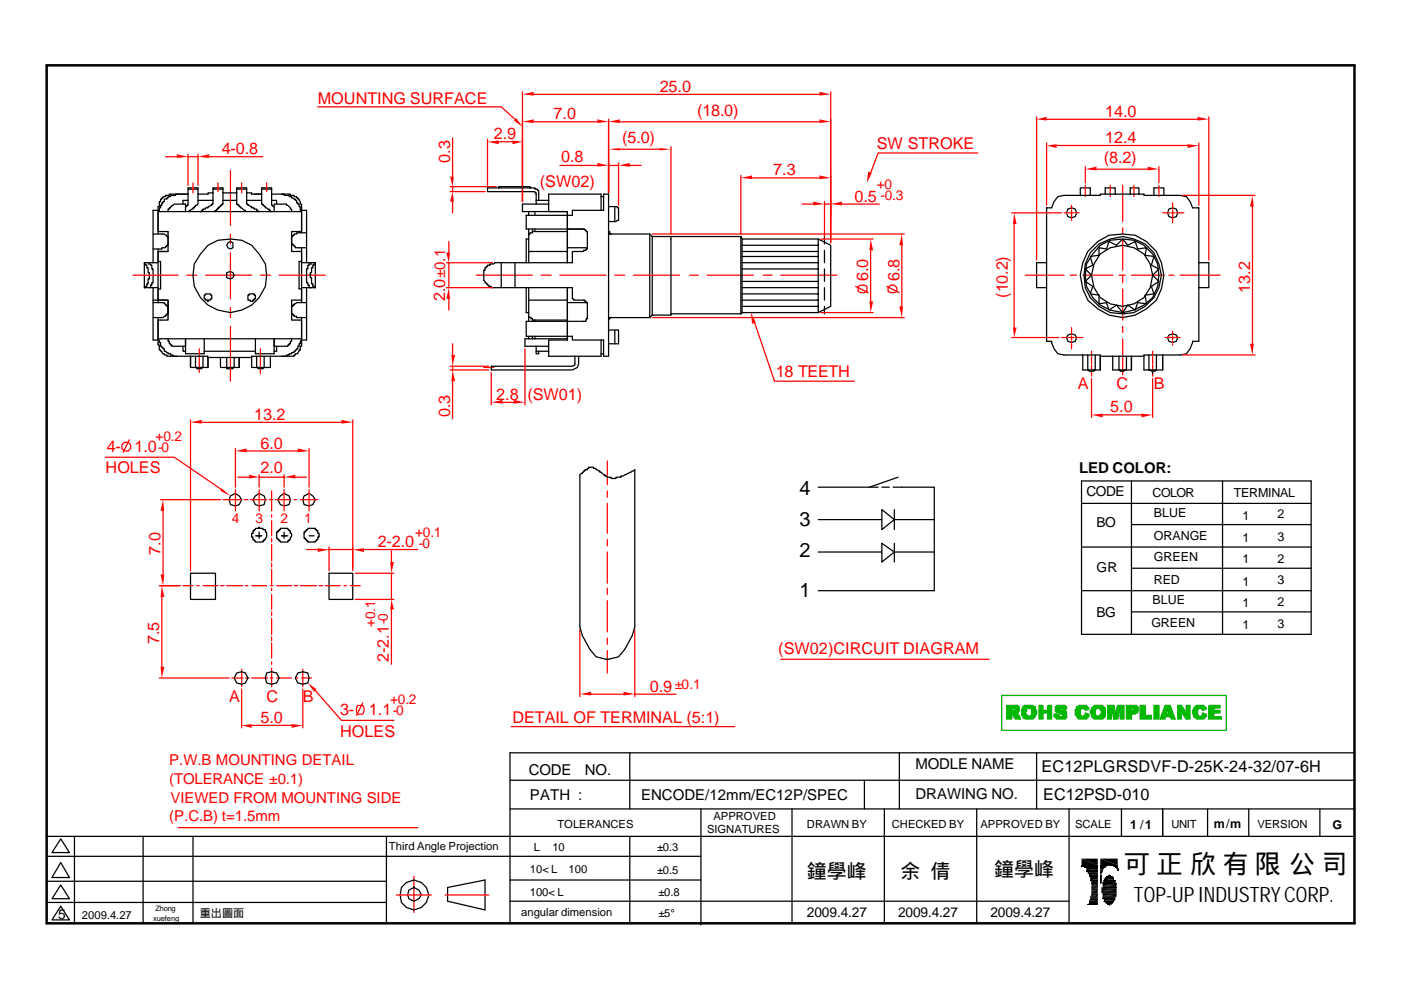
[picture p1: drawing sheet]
<svg xmlns="http://www.w3.org/2000/svg" width="297mm" height="210mm" viewBox="0 0 297 210" stroke-linecap="round" stroke-linejoin="round" font-family="sans-serif">
<g fill="none" stroke="#000" stroke-width=".26">
<path d="M129.6 49.7h8.2M137.8 49.7v17.7M137.8 49.7l.5 .5M138.3 50.2h4M138.3 50.2v16.7M142.3 50.7v15.9M157.3 50.7h16.2M221.9 55.7h-2.1v5.3h2.1M225.6 41.5l-1.3 .2-.8 1.1-.5 1.3M234.3 41.2h-1v.3M242.5 41.2v.3h2.2M250.2 41.5l1.3 .2 .8 1.1 .6 1.3"/>
<path d="M254.2 55.7h2.1v5.3h-2.1M129.6 67.4h8.2M138.3 66.9h4M138.3 66.9l-.5 .5M157.3 66.3h16.2M223 72.4l.5 1.6 .8 1.1 1.3 .2h4M226.4 71.1l.8-.3 .8 .3 .2 .5-.2 .8-.8 .3-.8-.3-.3-.8zM231.4 79v.3M247.8 71.1l.8-.3 .8 .3 .3 .5-.3 .8-.8 .3-.8-.3-.2-.8zM252.9 72.4l-.6 1.6-.8 1.1-1.3 .2h-7.7M40.4 121.6h5.3v5.6h-5.3zM69.8 121.6h5v5.6h-5z"/>
<path d="M50.2 142.8l1-.3 .8 .3 .6 1-.6 1.1-.8 .3-1-.3-.5-1.1zM56.5 142.8l1.1-.3 1 .3 .6 1-.6 1.1-1 .3-1.1-.3-.2-1.1zM63.1 142.8l1.1-.3 1.1 .3 .2 1-.2 1.1-1.1 .3-1.1-.3-.5-1.1z"/>
<circle cx="227.2" cy="45.2" r="1.09"/>
<circle cx="248.6" cy="45.2" r="1.09"/>
</g>
<g fill="none" stroke="#f00" stroke-width=".26">
<path d="M129 31.1v9.8M131.4 31.7h8.5M142.3 31.1v18.6M238 39.3v7.7M101 58.4h11.9M114.7 58.4h2.2M118.7 58.4h9.8M130.4 58.4h2.1M134.3 58.4h9.8M146.2 58.4h1.9M149.9 58.4h9.8M161.8 58.4h1.9"/>
<path d="M165.5 58.4h11.9M217.4 58.4h8.2M225.6 45.2h.5M226.4 45.2h1.3M226.9 58.4h1.3M227.2 43.6v.8M227.2 44.6v1.3M227.2 46.2v.5M228 45.2h.8M229.6 58.4h6.3M237.2 58.4h1.4M238 48.3v1.4"/>
<path d="M238 51v6.3M238 58.6v1.4M239.9 58.4h6.6M246.5 45.2h1.1M247.8 58.4h1.1M247.8 45.2h.3M248.4 45.2h.7M248.6 43v1.4M248.6 44.6v1.3M248.6 46.2v1.1M249.4 45.2h1.6M250.2 58.4h8.5"/>
<path d="M225.1 71.6h1M226.4 71.6h1.3M227.2 69.5v1.1M227.2 70.8v.3M227.2 71.3v.8M227.2 72.4v.3M227.2 72.9v1.1M228 71.6h1.6M238 61.3v6.6M238 69.2v1.4M238 71.9v7.7M247 71.6h.6"/>
<path d="M247.8 71.3v.3M248.1 71.6h1M248.6 70.3v.3M248.6 70.8v.3M248.6 71.3v.8M248.6 72.4v.3M248.6 72.9v.3M249.4 71.3v.3M249.7 71.6h.5M57.6 104.2v4.2M57.6 109.2v.5M57.6 110.5v3.2"/>
<path d="M57.6 114.2v.8M57.6 115.5v3.5M57.6 119.5v.8M38.8 124.3h2.1M41.7 124.3h.5M43 124.3h3.2M46.7 124.3h.8M48.1 124.3h3.4M52 124.3h.6M53.4 124.3h3.1M57.3 124.3h.6M57.6 120.8v3.2"/>
<path d="M57.6 124.8v.5M57.6 126.1v3.2M57.6 129.8v.8M57.6 131.1v3.5M57.6 135.1v.8M57.6 136.4v3.2M58.6 124.3h3.2M62.4 124.3h.7M63.7 124.3h3.4M67.6 124.3h.8M69 124.3h3.1M72.9 124.3h.6"/>
<path d="M74.3 124.3h2.1M49.1 143.8h2.4M51.2 142v3.7M52 143.8h.8M53.4 143.8h3.4M57.3 143.8h.6M57.6 140.4v.5M57.6 141.7v4M58.6 143.8h3.2M62.6 143.8h.5M63.9 143.8h2.2M64.2 142v3.7"/>
</g>
<g fill="#f00">
<path d="M129 31.7l2.4-.3v.5z"/>
<path d="M139.9 31.4l2.4 .3-2.4 .2z"/>
</g>
<path d="M110.8 25.3v17.5M113.2 25.8h13.4M129 25.3v15.6" fill="none" stroke="#f00" stroke-width=".26"/>
<g fill="#f00">
<path d="M126.6 25.3l2.4 .5-2.4 .3z"/>
<path d="M110.8 25.8l2.4-.5v.8z"/>
</g>
<path d="M103.4 29.5v9.8M105.7 30.1h3M110.8 29.5v13.3" fill="none" stroke="#f00" stroke-width=".26"/>
<g fill="#f00">
<path d="M103.4 30.1l2.3-.3v.8z"/>
<path d="M108.7 29.8l2.1 .3-2.1 .5z"/>
</g>
<path d="M221.9 30.3v13.3M224 30.9h27.8M254.2 30.3v13.3" fill="none" stroke="#f00" stroke-width=".26"/>
<g fill="#f00">
<path d="M221.9 30.9l2.1-.3v.8z"/>
<path d="M251.8 30.6l2.4 .3-2.4 .5z"/>
</g>
<path d="M231.4 80.3v8.2M233.8 88h8.2M244.4 80.3v8.2" fill="none" stroke="#f00" stroke-width=".26"/>
<g fill="#f00">
<path d="M231.4 88l2.4-.2v.7z"/>
<path d="M242 87.8l2.4 .2-2.4 .5z"/>
</g>
<path d="M231.4 75.6v1.6M231.4 74.5v.8M231.4 77.4v1.4M231.4 79v.8M244.4 75.6v1.6M244.4 74.5v.8M244.4 77.4v1.4M244.4 79v.8M40.4 89.1v32M42.8 89.6h29.6M74.8 89.1v32" fill="none" stroke="#f00" stroke-width=".26"/>
<g fill="#f00">
<path d="M40.4 89.6l2.4-.5v.8z"/>
<path d="M72.4 89.1l2.4 .5-2.4 .3z"/>
</g>
<path d="M65 116.6h2.4M69.8 116.1v5M69.8 116.6h5M74.8 116.1v4.5M77.2 116.6h11.3" fill="none" stroke="#f00" stroke-width=".26"/>
<g fill="#f00">
<path d="M67.4 116.3l2.4 .3-2.4 .5z"/>
<path d="M74.8 116.6l2.4-.3v.8z"/>
</g>
<path d="M83 116.9v2.3M75.3 121.6h8.2M75.3 127.2h8.2M83 121.6v5.6M83 129.3v11.6" fill="none" stroke="#f00" stroke-width=".26"/>
<g fill="#f00">
<path d="M82.7 119.2h.8l-.5 2.4z"/>
<path d="M83 127.2l.5 2.1h-.8z"/>
</g>
<path d="M33.8 124.3h4.5M34.3 126.6v14.9M33.8 143.8h14.8" fill="none" stroke="#f00" stroke-width=".26"/>
<g fill="#f00">
<path d="M34.3 124.3l.5 2.3h-.8z"/>
<path d="M34 141.5h.8l-.5 2.3z"/>
</g>
<path d="M51.2 146.2v8.2M53.4 153.9h8.4M64.2 146.2v8.2" fill="none" stroke="#f00" stroke-width=".26"/>
<g fill="#f00">
<path d="M51.2 153.9l2.2-.3v.8z"/>
<path d="M61.8 153.6l2.4 .3-2.4 .5z"/>
<path d="M65.3 144.9l1.8 1.3-.5 .6z"/>
</g>
<g fill="none" stroke="#f00" stroke-width=".26">
<path d="M128.8 97.8v5M128.8 104.2v1.3M128.8 106.8v6.4M128.8 114.5v1.3M128.8 117.1v6.6M122.9 133.5v14.3M128.8 124.8v1.3M128.8 127.4v6.7M128.8 135.4v1.3M128.8 138v4.8M134.6 133.5v14.3M66.9 146.5l5.5 6.3h11.1"/>
<path d="M75.8 149.7h1.1l.3 .5v.8l-.3 .5h-1.1l-.2-.5v-.8zM76.9 149.1l-1.3 2.7M125.3 147.3h6.9M134.6 147.3h8.7"/>
</g>
<g fill="#f00">
<path d="M122.9 147.3l2.4-.5v.7z"/>
<path d="M132.2 146.8l2.4 .5-2.4 .2z"/>
</g>
<g fill="none" stroke="#f00" stroke-width=".26">
<path d="M40.9 38.8v2.1M46.2 38.8v1.9M51.2 38.8v2.1M56.5 38.8v1.9M157.1 37.2v12.5M159.5 37.7h14.2M176.1 37.2v14.3M230.1 39.3v2.4M235.4 39.3v2.4M240.4 39.3v2.4M245.7 39.3v2.4M42.2 74v5"/>
<path d="M55.2 74v5.3M102.6 78h2.1M108.4 154.2h47.4"/>
</g>
<g fill="none" stroke="#000" stroke-width=".26">
<path d="M39.9 39.9h2.1M45.2 39.9h2.1M50.2 39.9h2.1M55.5 39.9h2.1M103.4 39.9v.8h10v.2h.3v1.6M105.7 39.9v-.3h6.7v.3h1v.2h.5v.3h.3v2.1h-.5M30.6 55.7v2.7M32.5 49.7h1.8M32.5 52.8h1.8M33.5 55.5h.5v5.8M33.5 43.8v.8h-1v11.1h1M33.5 52.8v11.4"/>
<path d="M34 49.1h1.6v.8M34 44.9h1.6M36.2 41.2h3.7M39.3 44.9h18.8M39.9 42.5h-1.1v.8M39.9 40.1h2.1M42 42.5h3.2M42 41.2h2.1M45.2 40.1h2.1M47.3 40.9v2.4h-.3v.3h-.3v.2h-.2v.3h-.3v.3h-.3v.2h-.2l-.3 .3M47.3 42.5h2.9M50.2 40.9v2.4h.2v.3h.3v.2h.3v.3h.2l.6 .5h.2v.3"/>
<path d="M50.2 40.1h2.1M52.3 42.5h3.2M53.4 40.9v.3h2.1M55.5 40.1h2.1M57.6 41.2h2.1M61.8 49.4v.5M61.8 44.9h1.6M63.4 49.4h1.6M63.4 52.6h1.6M63.4 55.5v5.8M63.9 43.8v.8h1.1v11.1h1.9v2.7M63.9 52.6v11.6"/>
<path d="M106.3 55.7v5.3M109.2 55.7v5.3M110.8 43.3v1.6h1.3v.8h-.5v2.9h.5v1.3M112.1 49.9v.8h-.5v5h-6.6l-.3 .3h-.8v.3h-.5v.2h-.3v.3h-.3v.5h-.2v2.1l.2 .3v.3h.3v.2h.3v.3h.2v.3h.6v.2h7.4v5.3h.5M112.9 48.6v.5M113.4 45.7v-.8h6.9v10.8M113.4 49.1h-.5v.3h-.5v.3h-.3v.2M113.4 48.6v.5M113.4 49.1h6.9M113.7 42.5v.8h2.6M120.3 48.6h3.7v.3h.3v.2h.2v3.5M120.3 52.6h4.2"/>
<path d="M120.3 53.4h-8.2v2.3M121.4 45.7v-1.1h6.6v-3.4h1v2.6h1.9v.3h.2v2.6M124.5 52.6v.2h-.2v.3h-.6v.3h-2.3v2.3M127.4 41.7v-.5h-11.1v1.3M129 49.1h.3v.6h.3M129 47h1.4M142.3 50.2h14.8M157.1 50.2l.2 .5v15.6l-.2 .3M157.1 50.2v16.4M157.3 55.7h16.2M157.3 53.4h16.2M157.3 52h16.2"/>
<path d="M157.3 54.4h16.2M157.3 57.1h16.2M157.3 59.7h16.2M173.5 50.7l2.6 1.3v13l-2.6 1.3zM223 44.1h-1.1v11.6M229 41.5v-1.6h2.2v1.6M234.3 41.2v-1.3h2.1v1.3M239.6 41.2v-1.3h1.9v1.3M244.7 41.5v-1.6h2.1v1.6M252.9 44.1h1.3v11.6M32.5 63.7h1M32.5 61v11.1h1v-4.7"/>
<path d="M32.5 67.4h1.8M33.5 71.9h2.1M33.5 67.9h.5M35.6 67.1v.5M36.2 75.6h4.2v2.4M41.5 75.6v2.4M43 75.6v2.4M43.3 71.9v3.2h-4v-3.2h18.8v3.2h-3.9v-3.2M43.3 74.5h10.9M44.1 75.8v2.2M46.7 75.8v2.2h1.4v-2.2M49.7 75.8v2.2"/>
<path d="M50.7 75.8v2.2M54.4 75.6v2.4h-1v-2.4h3.9M56 75.6v2.4M58.6 73.5v1h-.5M61.8 71.9h2.1M63.1 67.4h1.9M63.1 64.2h1.9M63.4 67.9h.5M63.9 63.7h-2.1v3.9M65 61v11.1h-1.1v-4.7M112.1 71.3v.6h-.8v1.6M112.1 67.1l.3 .3h.2v.2h.3v.3h.5"/>
<path d="M112.1 63.7h8.2v-2.7v11.1M112.1 61v7.2M112.9 71.3v.6M112.9 67.9v.3M113.4 71.3v.6h6.9M113.4 67.9v.3M113.4 67.9h6.9M113.7 74.5h.5v.6h-.5zM116.3 73.5h-2.6v1M116.3 74.5v1.1M120.3 64.2h4.2M121.4 61v2.4h.2v.3h2.4v.2h.3v.3h.2v3.4h-.2v.6h-12.7v3.1h9.8v.8h6.6v3"/>
<path d="M127.4 75.1v.5h-4.7M127.4 75.1h.6M127.4 72.1v3M129 70h2.1v2.9h-2.1v2.7h-1v-.5M129.6 67.4h-.3v.2h-.3v.3M130.4 70v2.9M142.3 66.6h14.8M157.3 63.7h16.2M157.3 61h16.2M157.3 62.4h16.2M157.3 65h16.2M221.9 72.4h1.1v.3"/>
<path d="M229.6 75.3v3.2h1M230.6 75.3v3.2M232.2 75.3v3.2h-.2v.3h-1.1v-.3h-.3M233.3 75.6h2.6v2.9h1.6v.3h.8v-.3h.5v-2.9M233.3 75.3v3.2M237.2 75.6v2.9M239.9 75.6v2.9M242.5 78.5h1.1M242.5 75.3v.3M243.6 75.3v3.2M244.4 79v.3M245.2 75.3v3.2h-.3v.3h-.8l-.2-.3h-.3"/>
<path d="M246.5 75.3v3.2M252.9 72.4h1.3M122.9 100.7l.3-.2h.3v-.3h.2v-.3h.3v-.2h.5v-.3h.3v-.3h1.1v.3h.5v.3l.8 .2v.3h.2l.6 .5h.2v.3h.3l.3 .2h.8v.3h1v-.3h1.1v-.2h.5l2.4-1.3v33.3l-.5 1.8-1.6 3-1.4 1.5-2.1 .6-2.6-.6-1.3-1.5-1.6-3-.6-1.8z"/>
</g>
<g fill="#f00">
<path d="M173.7 37.2l2.4 .5-2.4 .3z"/>
<path d="M157.1 37.7l2.4-.5v.8z"/>
</g>
<path d="M174.8 50.2v1.6M174.8 53.1v2.6M174.8 57.1v2.6M174.8 61v2.7M174.8 65v1.6" fill="none" stroke="#000" stroke-width=".26"/>
<path d="M174 50.7h11.1M184.6 53.1v10.8M174 66.3h11.1" fill="none" stroke="#f00" stroke-width=".26"/>
<g fill="#f00">
<path d="M184.6 50.7l.5 2.4h-.8z"/>
<path d="M184.3 63.9h.8l-.5 2.4z"/>
</g>
<path d="M170 43.3h2.4M174.8 42.8v7.4M174.8 43.3h1.3M176.1 42.8v7.4M178.5 43.3h7.9M181.4 60.8l2.7 1.3M181.9 60.8l.6-.3h.8l.5 .3v1l-.5 .3h-.8l-.6-.3z" fill="none" stroke="#f00" stroke-width=".26"/>
<g fill="#f00">
<path d="M172.4 42.8l2.4 .5-2.4 .3z"/>
<path d="M176.1 43.3l2.4-.5v.8z"/>
</g>
<path d="M129 25.3v15.6M131.4 25.8h42.3M176.1 25.3v26.2" fill="none" stroke="#f00" stroke-width=".26"/>
<g fill="#f00">
<path d="M129 25.8l2.4-.5v.8z"/>
<path d="M173.7 25.3l2.4 .5-2.4 .3z"/>
</g>
<path d="M110.8 19.5v23.3M176.1 19.5v26.4M113.2 20h60.5" fill="none" stroke="#f00" stroke-width=".26"/>
<g fill="#f00">
<path d="M173.7 19.5l2.4 .5-2.4 .3z"/>
<path d="M110.8 20l2.4-.5v.8z"/>
</g>
<g fill="none" stroke="#000" stroke-width=".26">
<path d="M230.6 53.4l2.1-2.2a8.8 8.8 0 0 1 10.5 .1 8.8 8.8 0 0 1 3 10l-1 2.4-2.1 1.8a8.1 8.1 0 0 1-10.4 0l-2.1-1.8a9.2 9.2 0 0 1 0-10.3zM231.2 53.6l1.8-1.8 2.4-1.1 2.6-.5 2.4 .5 2.4 1.1 1.9 1.8a8.2 8.2 0 0 1-3.1 12.1 8.2 8.2 0 0 1-11.5-4.7l-.3-2.6 .3-2.4zM231.2 54.4l1.8-.2v-1.6l1.6 .2 .5-1.6 1.6 .8 1.3-1.3 1.1 1.3 1.6-.8 .5 1.6 1.9-.2-.3 1.6 1.9 .2-.6 1.9 1.6 .8-1.3 1.3 1.3 1.3-1.6 1.1 .6 1.6-1.9 .2 .3 1.9-1.9-.3-.5 1.6-1.6-1.1-1.1 1.6-1.3-1.6-1.6 1.1-.5-1.6-1.6 .3v-1.9l-1.8-.2 .5-1.6-1.6-1.1 1.3-1.3-1.3-1.3 1.6-.8zM233.3 52a8.8 8.8 0 0 1 9.2 0l1.9 1.9a8.8 8.8 0 0 1 0 9.2l-1.9 1.6a7.5 7.5 0 0 1-9.2 0l-1.6-1.6-1.3-2.3-.3-2.4 .3-2.4 1.3-2.1z"/>
<circle cx="237.9" cy="58.6" r="6.5"/>
</g>
<path d="M95.4 39.6h9.8M96 29.3v8.2M96 39.6v1.1M95.4 40.7h7.4M96 42.8v2.4" fill="none" stroke="#f00" stroke-width=".26"/>
<g fill="#f00">
<path d="M96 40.7l.2 2.1h-.8z"/>
<path d="M95.4 37.5h.8l-.2 2.1z"/>
</g>
<path d="M94.6 55.7h9.8M95.2 51.2v2.4M95.2 55.7v5.3M94.6 61h9.8M95.2 63.4v2.4" fill="none" stroke="#f00" stroke-width=".26"/>
<g fill="#f00">
<path d="M95.2 61l.2 2.4h-.8z"/>
<path d="M94.6 53.6h.8l-.2 2.1z"/>
</g>
<path d="M95.4 77.7h8.2M95.4 78.5h8.2M96 72.9v2.4M96 77.7v.8M96 80.9v7.9" fill="none" stroke="#f00" stroke-width=".26"/>
<g fill="#f00">
<path d="M95.7 75.3h.8l-.5 2.4z"/>
<path d="M96 78.5l.5 2.4h-.8z"/>
</g>
<path d="M121.9 75.6v1.8l-.5 .3h-17.2v.8h17.2l1-.5 .3-.8v-1.6" fill="none" stroke="#000" stroke-width=".26"/>
<path d="M138.3 49.7h53.4M191.2 52v13M138.3 67.4h53.4" fill="none" stroke="#f00" stroke-width=".26"/>
<g fill="#f00">
<path d="M191.2 49.7l.3 2.3h-.8z"/>
<path d="M190.7 65h.8l-.3 2.4z"/>
</g>
<path d="M104.2 79v6.9M111.3 74v11.9M188 60.8l2.7 1.3M188.8 60.5h.8l.5 .5v.8l-.5 .3h-.8l-.5-.3v-.8zM106.5 85.4h2.4" fill="none" stroke="#f00" stroke-width=".26"/>
<g fill="#f00">
<path d="M104.2 85.4l2.3-.6v.8z"/>
<path d="M108.9 84.8l2.4 .6-2.4 .2z"/>
<path d="M109.4 25l1.4 1.9-1.9-1.3z"/>
</g>
<path d="M35.1 33.2h2.4M39.9 32.7v6.6M39.9 33.2h2.1M42 32.7v6.6M44.4 33.2h11.3M67.4 22.7h38.9l2.9 2.6" fill="none" stroke="#f00" stroke-width=".26"/>
<g fill="none" stroke="#000" stroke-width=".26">
<path d="M39.9 39.9v1.3M55.5 39.9v1.3M103.4 39.9h9M30.6 56h.3v.3h.2v.5h.3v1.1h.3v1.3h-.3v1h-.3v.6h-.2v.2h-.3v-2.6M31.4 56h.5v.3h.3v.8h.3v2.9h-.3v.5h-.3v.5h-.2M34 44.9h-.5v4.2h.5M34.3 49.7h.5l.3 .2h.3v.3h.2v1.8h-.2v.3h-.3v.3h-.8v.2M35.6 53.4h-2.1v2.1M35.6 49.9v3.5h-2.1M36.2 41.2h-.3v.3h-.8v.2h-.5v.3h-.3v.2h-.3v.6h-.2v1h-.3M36.2 43.8h.2v-.2h.3l.3-.3h2.3v1.6h-3.7v-.5h.3v-.3h.3zM37.7 41.2h-.5v.3h-1v.2h-.6v.3h-.2v.2h-.6v.6h-.2v.2h-.3v.6h-.3v.5h-.2v.8"/>
<path d="M39.9 43.3v.3h-.3v.2h-.3M42 41.2v2.1l-.3 .3h-.2v.2h-.3v.3h-.3v.3l-.8 .2v.3M44.1 41.2v-.3h1.1v2.4h-.3v.3l-.8 .2v.3h-.5v.3h-.6v.2h-.2v.3h-.3M53.4 40.9h-1.1v2.4h.3v.3l.8 .2v.3h.5v.3h.5v.2h.3v.3h.2M55.5 43.3h.2v.3h.3v.2h.3v.3l.8 .3v.2h.2v.3h.3M57.6 41.2v2.4h.3v.2h.2M57.6 42.5h1v.8M58.1 43.3h2.7v.3h.2l.6 .5v.3h.2v.5h-3.7zM59.7 41.2h1.9v.3h.8v.2h.5v.3h.2v.2h.3v.3l.3 .3v.5h.2v.5M60 41.2h.2v.3h1.1v.2h.5v.3l.8 .2v.3h.3v.5h.2v.3h.3v.5h.3v1.1M61.8 49.9v3.5h2.1v2.1h-.5M63.4 44.9h.5v4.2h-2.1v.3"/>
<path d="M63.4 49.4h-.5v.3h-.5v.2h-.3v.3h-.3v1.6h.3v.2h.3v.3h.2v.3h.8M66.9 58.4v2.6h-3M32.5 61h1M32.5 64.2h2.3v.3h.3v.2h.3v.3h.2v1.6h-.2v.3h-.3v.2l-.8 .3M33.5 72.9v.3h.3v1.1h.2v.2h.3v.3l.3 .3h.2v.2h.6v.3h.8M33.5 63.7h2.1v2.9M33.8 72.1v.6h.2v.8h.3v.2h.3v.3h.2v.5l.8 .3v.3h.6v.2h.5v.3h.8M34 61.3h-.5v2.4h2.1v3.4M35.6 67.6v.3h-1.6M35.6 71.9h3.7v1.6h-2.9v-.3h-.2v-.3h-.3v-.5h-.3zM38.8 73.5v1h.5M40.4 78h1.3v.2h1.1v-.2h.2"/>
<path d="M43.3 62.6h.3v-.2h1v.2h.3v.8h-.3v.3h-.5v.2v-.2h-.5v-.3h-.3zM44.1 75.8v2.2M48.1 78v.2h1.3v-.2h.3M50.7 75.8h2.7M52.6 62.6h.2v-.2h1.1v.2h.3v.8h-.3v.3h-.3v.2h-.5v-.2h-.5zM54.4 78h.3v.2h1l.3-.2M57.3 75.6v2.4zM58.1 71.9h3.7v.5h-.2v.5h-.3v.3h-.3v.3h-2.9zM61.8 67.6v.3h1.6M63.1 64.2l-.7 .3v.2h-.3v.3h-.3v1.6h.3v.3h.3v.2h.5v.3h.2M63.4 61.3h.5v2.4M63.9 72.9v.6h-.2v.8h-.3l-.3 .8h-.5v.2h-.2v.3h-1.1"/>
<path d="M63.9 72.1l-.2 .3v.5h-.3v.6h-.3v.5h-.2v.3h-.3v.2h-.2v.3h-.6v.3h-.5v.2h-.5v.3h-1.1"/>
</g>
<g fill="#f00">
<path d="M37.5 32.7l2.4 .5-2.4 .3z"/>
<path d="M42 33.2l2.4-.5v.8z"/>
</g>
<path d="M48.9 105.2l1-.5 .8 .5 .5 .8-.5 1.1-.8 .2-1-.2-.3-1.1zM54.2 105.2l.7-.5 1.1 .5 .3 .8-.3 1.1-1.1 .2-.7-.2-.6-1.1zM59.4 105.2l.8-.5 1.1 .5 .3 .8-.3 1.1-1.1 .2-.8-.2-.5-1.1zM64.5 105.2l1-.5 .8 .5 .6 .8-.6 1.1-.8 .2-1-.2-.3-1.1z" fill="none" stroke="#000" stroke-width=".26"/>
<g fill="none" stroke="#f00" stroke-width=".26">
<path d="M47.3 106h3.9M49.9 103.9v4.5M50.4 101.2h2.4M51.8 106h.8M53.1 106h3.4M54.9 100.7v2.7M54.9 103.9v4.5M54.9 101.2h5.3M57.1 106h.8M58.4 106h3.2M60.2 100.7v2.7M60.2 103.9v4.5"/>
<path d="M62.4 106h.5M62.6 101.2h2.4M63.7 106h3.7M65.5 103.9v4.5"/>
</g>
<g fill="#f00">
<path d="M52.8 100.7l2.1 .5-2.1 .3z"/>
<path d="M60.2 101.2l2.4-.5v.8z"/>
</g>
<path d="M34 106h12.7M34.6 108.4v13.5M34 124.3h3.7" fill="none" stroke="#f00" stroke-width=".26"/>
<g fill="#f00">
<path d="M34.6 106l.2 2.4h-.8z"/>
<path d="M34 121.9h.8l-.2 2.4z"/>
</g>
<g fill="none" stroke="#000" stroke-width=".26">
<path d="M42 39.9v1.3M45.2 39.9v1M47.3 39.9v1h2.9v-1M52.3 39.9v1M57.6 39.9v1.3M30.6 55.7h1.9M33.5 44.6v5.1M39.9 41.2v2.1M44.1 52a8.8 8.8 0 0 1 9.3 0l1.5 1.9 1.4 2.1a7.9 7.9 0 0 1-3.9 9.3 7.9 7.9 0 0 1-9.9-2.2l-1.3-2.3-.3-2.4 .3-2.4 1.3-2.1zM48.1 57.9l.8-.3 .5 .3 .3 .5-.3 .5-.5 .3-.8-.3zM48.3 51.5l.6-.3 .5 .3v1.1l-.5 .2-.6-.2-.2-.6zM55.5 41.2v2.1"/>
<path d="M63.9 55.7h1.1M63.9 44.6v4.8M66.1 56h-.6v.3h-.2v.8h-.3v2.9h.3v.5h.2v.5h.6M66.9 55.7v.3h-.3v.3h-.3v.5h-.2v1.1h-.3v1h.3v1.3h.2v.6h.3v.2h.3v-.2M110.8 43.3h2.9M111.6 55.7h9.8M112.1 48.6h11.6M112.1 50.7v2.7M112.1 44.9h1.3M112.1 45.7h9.3M114.2 42.5h2.1v2.4h4M128 41.7h-.6v2.9"/>
<path d="M129 43.8v29.1M129 49.7h.6M130.4 43.8v3.2l.7-.3M142.3 50.2v.5M221.9 55.7v16.7M225.6 41.5h7.7M234.3 41.2h8.2M244.7 41.5h5.5M254.2 55.7v16.7M30.6 61h1.9M33.5 72.1v.8M40.4 75.6h3.7v.2h6.6"/>
<path d="M41.5 78h2.6M48.1 78h2.6M54.4 78h2.9M57.3 75.6h4M63.9 72.1v.8M111.3 73.5h2.4M111.6 61h9.8M112.1 71.9h1.3M116.3 75.6h6.4M120.3 72.1h-4v2.4h-2.1M129 67.4h.6M142.3 66.6v.3"/>
<path d="M229.6 75.3h3.7M233.3 75.8v2.7h-2.7M235.9 75.6h6.6v2.9M237.2 78.5h2.7M243.6 78.5h2.9M173.5 110.2h13.5M173.5 117.1h13.5M187 108.1l2.6 2.1-2.6 2.2zM189.6 117.1l-2.6 2.1v-3.9l2.6 1.8h8.5M189.6 110.2h8.5M189.6 108.1v4.3M189.6 115.3v3.9"/>
<path d="M190.4 101.2l-6.1 2.2h-10.8M191.2 103.4h6.9v21.9h-24.6M133.5 159.7v11.9M190.7 159.7v11.9M219.8 159.7v11.9M287.2 159.7h-179.1v36.3M10 177.4h277.2M12.9 178l1.8 2.9h-3.7zM15.8 177.4v18.6M30.3 177.4v18.6M40.9 177.4v18.6M81.9 177.4v18.6"/>
<path d="M108.1 171.6h179.1M108.1 165.5h179.1M133.5 177.4v18.6M148.6 171.6v24.6M167.9 171.6v24.4M183.3 165.5v6.1M187.5 171.6v24.4M207.1 171.6v24.4M226.7 171.6v24.4M237.8 171.6v5.8M246.5 171.6v5.8M256 171.6v5.8"/>
<path d="M264.8 171.6v5.8M279.8 171.6v5.8M10 181.7h138.6M10 187h71.9M10 191.5h71.9M12.9 187.8l1.8 2.9h-3.7zM12.9 192.3l1.8 2.9h-3.7zM12.9 183l1.8 3.2h-3.7zM85.1 188.3a3.1 3.1 0 0 1 4.8-.6 3.1 3.1 0 0 1-.6 4.8 2.92 2.92 0 0 1-3 .1 2.92 2.92 0 0 1-1.5-2.7zM86.7 188.8l1.1-.5 1 .5 .5 1.1-.5 .8-1 .5-1.1-.5-.3-.8zM87.8 188v.3M94.9 188.3l7.9-1.6v6.4l-7.9-1.9z"/>
<path d="M108.1 186.7h40.5M108.1 191.2h118.6M229.3 183.7h3.4M229.8 183.9h2.9M230.4 184.2h2.3M230.4 184.5h2.3M230.4 184.7h2.3M230.6 185h2.1M230.6 185.3h2.1M230.6 191.9h2.1M233.5 188.4h3.2M233.5 188.7h3.2"/>
<path d="M233.5 189h3.2M233.5 189.2h3.2M233.5 189.5h3.2M233.8 187.1h2.6M233.8 187.4h2.6M233.8 187.6h2.9M233.8 187.9h2.9M233.8 188.2h2.9M233.8 189.8h2.9M233.8 190h2.9M233.8 190.3h2.9M233.8 190.5h2.6"/>
<path d="M234.1 186.6h2.1M234.1 186.8h2.3M234.1 190.8h2.3M234.1 191.1h2.3"/>
</g>
<g fill="none" stroke="#f00" stroke-width=".26">
<path d="M48.9 36.2v11.6M28.2 58.4h9.5M39.6 58.4h2.1M43.6 58.4h9.8M48.9 49.7v2.1M48.9 53.6v9.8M55.2 58.4h2.1M59.2 58.4h9.8M48.9 65.3v2.1M48.9 69.2v11.7M165.5 139.9h44.2M84 189.9h7.5"/>
<path d="M87.8 185.9v7.7M94.4 189.9h9.2"/>
</g>
<path d="M9.9 13.9h277.3v182h-277.3z" fill="none" stroke="#000" stroke-width=".53"/>
<g fill="none" stroke="#000" stroke-width=".21">
<path d="M229.3 182.2h3.4M229.3 183.5h3.4M229.3 183.8h3.4M229.8 184.1h2.9M230.4 184.3h2.3M230.4 184.6h2.3M230.4 184.9h2.3M230.6 185.1h2.1M230.6 185.4h2.1M230.6 191.7h2.1M230.6 192h2.1M233.3 182.2h3.7"/>
<path d="M233.5 188.3h3.2M233.5 188.6h3.2M233.5 188.8h3.2M233.5 189.1h3.2M233.5 189.4h3.2M233.8 187.2h2.6M233.8 187.5h2.9M233.8 187.8h2.9M233.8 188h2.9M233.8 189.6h2.9M233.8 189.9h2.9M233.8 190.1h2.9"/>
<path d="M233.8 190.4h2.6M233.8 190.7h2.6M234.1 186.4h2.1M234.1 186.7h2.3M234.1 187h2.3M234.1 190.9h2.3M234.1 191.2h2.1"/>
</g>
<g fill="#000">
<path d="M229.3 182.2l3.4 1.3h-3.4zM229.3 182.2h3.4v1.3zM229.3 183.8h.3zM229.3 183.8h.5zM229.3 183.8v.3zM230.9 185.4l1.8 .2h-1.8zM230.9 185.4h1.8v.2zM230.9 185.6h1.8zM230.9 185.6l1.8 .3h-1.8zM230.9 185.6h1.8v.3zM230.9 185.9h1.8zM230.9 190.9l1.8 .3h-1.8z"/>
<path d="M230.9 190.9h1.8v.3zM230.9 191.2h1.8zM230.9 191.2l1.8 .3h-1.8zM230.9 191.2h1.8v.3zM230.9 191.5h1.8zM230.9 191.5l1.8 .2h-1.8zM230.9 191.5h1.8v.2zM230.9 191.7h1.8zM231.2 185.9h1.5zM231.2 185.9l1.5 .3h-1.5zM231.2 185.9h1.5v.3zM231.2 186.2h1.5z"/>
<path d="M231.2 186.2l1.5 .2h-1.5zM231.2 186.2h1.5v.2zM231.2 186.4h1.5zM231.2 186.4l1.5 .3h-1.5zM231.2 186.4h1.5v.3zM231.2 186.7h1.5zM231.2 190.1h1.5zM231.2 190.1l1.5 .3h-1.5zM231.2 190.1h1.5v.3zM231.2 190.4h1.5zM231.2 190.4l1.5 .3h-1.5zM231.2 190.4h1.5v.3z"/>
<path d="M231.2 190.7h1.5zM231.2 190.7l1.5 .2h-1.5zM231.2 190.7h1.5v.2zM231.2 190.9h1.5zM230.9 190.9h1.8zM231.4 186.7h1.3zM231.4 186.7l1.3 .3h-1.3zM231.4 186.7h1.3v.3zM231.4 187h1.3zM231.4 187l1.3 .2h-1.3zM231.4 187h1.3v.2zM231.4 187.2h1.3z"/>
<path d="M231.4 187.2l1.3 .3h-1.3zM231.4 187.2h1.3v.3zM231.4 187.5h1.3zM231.4 187.5l1.3 .3h-1.3zM231.4 187.5h1.3v.3zM231.4 187.8h1.3zM231.4 187.8l1.3 .2h-1.3zM231.4 187.8h1.3v.2zM231.4 188h1.3zM231.4 188l1.3 .3h-1.3zM231.4 188h1.3v.3zM231.4 188.3h1.3z"/>
<path d="M231.4 188.3l1.3 .3h-1.3zM231.4 188.3h1.3v.3zM231.4 188.6h1.3zM231.4 188.6l1.3 .2h-1.3zM231.4 188.6h1.3v.2zM231.4 188.8h1.3zM231.4 188.8l1.3 .3h-1.3zM231.4 188.8h1.3v.3zM231.4 189.1h1.3zM231.4 189.1l1.3 .3h-1.3zM231.4 189.1h1.3v.3zM231.4 189.4h1.3z"/>
<path d="M231.4 189.4l1.3 .2h-1.3zM231.4 189.4h1.3v.2zM231.4 189.6h1.3zM231.4 189.6l1.3 .3h-1.3zM231.4 189.6h1.3v.3zM231.4 189.9h1.3zM231.4 189.9l1.3 .2h-1.5zM231.4 189.9h1.3v.2zM233.3 182.2l3.7 1.3h-3.7zM233.3 182.2h3.7v1.3zM233.3 183.5h1.8zM233.3 183.5h1.6z"/>
<path d="M233.3 183.5h1.3zM233.3 183.5l1.3 .3h-1.3zM233.3 183.5h1.3v.3zM233.3 183.8h1.3zM233.3 183.8h1zM233.3 183.8l1 .3h-1zM233.3 183.8h1v.3zM233.3 184.1h1zM233.3 184.1h.8zM233.3 184.1l.8 .2h-.8zM233.3 184.1h.8v.2zM233.3 184.3h.8z"/>
<path d="M233.3 184.3l.5 .3h-.5zM233.3 184.3h.8l-.3 .3zM233.3 184.6h.5zM233.3 184.6l.5 .3h-.5zM233.3 184.6h.5v.3zM233.3 184.9h.5zM233.3 184.9l.5 .2h-.5zM233.3 184.9h.5v.2zM233.3 185.1h.2zM233.3 185.1h.5zM233.3 185.1l.2 .3h-.2zM233.3 185.1h.2v.3z"/>
<path d="M233.3 185.4h.2zM233.3 185.4l.2 .2h-.2zM233.3 185.4h.2v.2zM233.3 185.6h.2zM233.3 185.6l.2 .3h-.2zM233.3 185.6h.2v.3zM233.3 185.9h.2zM233.3 185.9l.2 .3h-.2zM233.3 185.9h.2v.3zM233.3 186.2h.2zM233.3 186.2v.2zM233.3 186.4v.3z"/>
<path d="M233.3 186.7v.3zM233.3 187v.2zM233.3 187.2v.3zM234.3 186.2h1.6zM234.3 186.2h1.9zM234.3 186.2l1.9 .2h-1.9zM234.3 186.2h1.9v.2zM234.3 186.4h1.9zM234.3 191.2l1.9 .3h-1.9zM234.3 191.2h1.9v.3zM234.3 191.5h1.9zM234.3 191.5h1.6z"/>
<path d="M234.3 191.5l1.6 .2h-1.3zM234.3 191.5h1.6v.2zM234.6 185.9h1.1zM234.6 185.9h1.3zM234.6 185.9l1.3 .3h-1.3zM234.6 185.9h1.3v.3zM234.6 186.2h1.3zM234.6 191.7h1.3zM234.6 191.7h1.1zM234.9 185.6l.5 .3h-.5zM234.9 185.6h.5v.3zM234.9 185.9h.8z"/>
<path d="M234.9 191.7l.8 .3h-.8zM234.9 191.7h.8v.3zM234.9 192h.8zM234.9 192h.5zM235.1 183.5h1.9zM235.1 185.6h.3zM234.9 185.6h.5zM235.1 192h.3zM235.4 183.5h1.6zM235.7 183.5h1.3zM235.9 183.5h1.1zM235.9 183.5l1.1 .3h-.8z"/>
<path d="M235.9 183.5h1.1v.3zM236.2 183.8h.8zM236.4 183.8h.6zM236.4 183.8l.6 .3h-.6zM236.4 183.8h.6v.3zM236.4 184.1h.6zM236.7 184.1h.3zM236.7 184.1l.3 .2h-.3zM236.7 184.1h.3v.2zM236.7 184.3h.3zM237 184.3v.3z"/>
</g>
<path d="M47 103.6l1.9 1.6-2.2-1z" fill="#f00"/>
<g fill="none" stroke="#f00" stroke-width=".26">
<path d="M22.4 97h14.6l10 6.9M27.4 93.3l-1.3 2.7"/>
<circle cx="26.8" cy="94.8" r="1.01"/>
</g>
<path d="M184.1 36.4l.8 .3-1.1 2.1z" fill="#f00"/>
<path d="M118.7 35.1h7.9M129 34.6v6.1M129 35.1h2.1M131.1 34.6v9M133.5 35.1h2.4M207.3 32.5h-21.1l-1.6 4.2" fill="none" stroke="#f00" stroke-width=".26"/>
<path d="M229.3 106.8h48.7M229.3 116.1h48.7M239.9 111.3h38.1M239.9 102v32.6M259.2 102v32.6M229.3 134.6v-32.6h48.7v32.6M229.3 125.3h48.7M239.9 120.6h38.1" fill="none" stroke="#000" stroke-width=".26"/>
<g fill="#00b800" stroke="#00b800" stroke-width=".26">
<path d="M214.5 151.3h1.3v.5h.3l.2 .8h-1z" fill-rule="evenodd"/>
<path d="M214.8 150.2h1.3v.5h-1.6h.8v-.5z" fill-rule="evenodd"/>
<path d="M213.4 149.7h2.4v.2h.3v.3h-1.6v.5h1.6v.3h-.3v.3h-1.3v1.3h-1.1z" fill-rule="evenodd"/>
<path d="M216.6 150.5l.3-.3h1.3h-.3l-.2 .3v.5h-.3l.3 .8h.2v.2h.3h-1.3v-.2h-.3z" fill-rule="evenodd"/>
<path d="M216.9 149.9h.2v-.2h1.9l.3 .2h.2v.6l.3 .2v.8l-.3 .3v.2l-.2 .3h-.3v.3h-1.6l-.3-.3h-.2v-.3h1.3l.3-.2h.2v-1.3h-.2v-.3h-1.6z" fill-rule="evenodd"/>
<path d="M220.3 149.7h.8v1l1.1 .6h-1.1v1.3h-.8z" fill-rule="evenodd"/>
<path d="M222.2 149.7h.8v2.9h-.8v-1.3l-1.1-.6h1.1z" fill-rule="evenodd"/>
<path d="M223.5 151.5h1v.5h1.6v.3h-.2v.3h-1.9v-.3h-.3v-.3h-.2z" fill-rule="evenodd"/>
<path d="M224.8 150.2l1.3-.3v.6h-.8v-.3z" fill-rule="evenodd"/>
<path d="M223.7 149.9h.3v-.2h1.9v.2h.2l-1.6 .3v.3h.3l.3 .2h.8v.3h.2v1h-1h.2v-.5h-.5v-.2h-.8v-.3h-.3z" fill-rule="evenodd"/>
<path d="M228.2 152h1.4l.2-.2h.3v-.5l.8 .2v.5h-.3v.3h-.2v.3h-1.6z" fill-rule="evenodd"/>
<path d="M228 150.5h.2v-.3h1.4h-.3v.3h-.3v1.3h.3v.2h.3h-1.4v-.2h-.2z" fill-rule="evenodd"/>
<path d="M228.2 149.9h.3l.3-.2h1.6v.2h.2v.3h.3v.3l-.8 .2v-.2h-.3v-.3h-1.6z" fill-rule="evenodd"/>
<path d="M231.4 150.2h1.3h-.2v.3h-.3v1.3h.3l.2 .2h-1.3v-.5l-.2-.2v-.6h.2z" fill-rule="evenodd"/>
<path d="M231.4 150.2h.3v-.3h.3v-.2h1.8v.2h.3v.3h.2v1.8h-.2v.3h-.3v.3h-1.8v-.3h-.3v-.3h-.3h1.6v-.2h.3v-.3h.2v-.8h-.2v-.2l-.3-.3z" fill-rule="evenodd"/>
<path d="M234.9 149.7h1.3l-.5 .5v2.4h-.8z" fill-rule="evenodd"/>
<path d="M235.7 150.2l.5-.5 .2 1.8-.2 1.1z" fill-rule="evenodd"/>
<path d="M237 149.7h1.3l-.8 .5-.5 2.4h-.8z" fill-rule="evenodd"/>
<path d="M237.5 150.2l.8-.5v2.9h-.8z" fill-rule="evenodd"/>
<path d="M240.2 150.2h1.3v.5l-.3 .3h-1.3h.3v-.3h.2v-.5z" fill-rule="evenodd"/>
<path d="M238.8 149.7h2.1l.3 .2v.3h-1.3v.8h1.3v.3h-.3l-.2 .2h-.8v1.1h-1.1z" fill-rule="evenodd"/>
<path d="M241.7 149.7h1.1v2.1h1.3v.8h-2.4z" fill-rule="evenodd"/>
<path d="M244.7 149.7h1v2.9h-1z" fill-rule="evenodd"/>
<path d="M247 149.7h1.1l-.5 .8-.3 1 .8 .5h-1.1v.6h-1z" fill-rule="evenodd"/>
<path d="M248.1 149.7l1 2.9h-.7l-.3-.6-.8-.5h.5l-.2-1z" fill-rule="evenodd"/>
<path d="M249.7 149.7h.8v2.9h-.8z" fill-rule="evenodd"/>
<path d="M250.5 149.7l1 1.6v1.3l-1-1.6z" fill-rule="evenodd"/>
<path d="M251.5 149.7h.8v2.9h-.8z" fill-rule="evenodd"/>
<path d="M253.1 152h1.6v-.2h.3v-.5l.8 .2v.5h-.3v.3h-.3v.3h-1.6v-.3h-.2v-.3z" fill-rule="evenodd"/>
<path d="M253.1 150.2h1.3h-.2v.3h-.3v1.3h.3v.2h.2h-1.3v-.5h-.2v-.8l.2-.2z" fill-rule="evenodd"/>
<path d="M253.1 150.2l.5-.5h1.6l.6 .5v.3l-.8 .2v-.2h-.3v-.3z" fill-rule="evenodd"/>
<path d="M256.3 149.7h2.4v.5h-1.3v.5h1.3v.6h-1.3v.7h1.5v.6h-2.6z" fill-rule="evenodd"/>
</g>
<path d="M212.4 147.5h47.6v7.5h-47.6z" fill="none" stroke="#00b800" stroke-width=".26"/>
<g fill="#f00">
<path d="M131.1 35.1l2.4-.5v.8z"/>
<path d="M126.6 34.6l2.4 .5-2.4 .3z"/>
</g>
<path d="M219.8 24.8v30.4M221.9 25.3h32M256.3 24.8v30.4" fill="none" stroke="#f00" stroke-width=".26"/>
<g fill="#f00">
<path d="M219.8 25.3l2.1-.5v.8z"/>
<path d="M253.9 24.8l2.4 .5-2.4 .3z"/>
</g>
<path d="M214.5 45.2h10.6M215 47.5v22M214.5 71.6h10" fill="none" stroke="#f00" stroke-width=".26"/>
<g fill="#f00">
<path d="M215 45.2l.5 2.3h-.7z"/>
<path d="M214.8 69.5h.7l-.5 2.1z"/>
</g>
<path d="M250.7 41.5h15.4M265.6 43.8v29.1M250.7 75.3h15.4" fill="none" stroke="#f00" stroke-width=".26"/>
<g fill="#f00">
<path d="M265.6 41.5l.2 2.3h-.8z"/>
<path d="M265 72.9h.8l-.2 2.4z"/>
</g>
<path d="M229.3 134.6h48.7M239.9 129.8h38.1" fill="none" stroke="#000" stroke-width=".26"/>
<path d="M49.9 95.2v8.2M52.3 95.7h10.8M65.5 95.2v8.2" fill="none" stroke="#f00" stroke-width=".26"/>
<g fill="#f00">
<path d="M49.9 95.7l2.4-.5v.8z"/>
<path d="M63.1 95.2l2.4 .5-2.4 .3z"/>
</g>
<path d="M230.1 35.4v3.4M232.5 35.9h10.8M245.7 35.4v3.4M37.7 175.6h50.8" fill="none" stroke="#f00" stroke-width=".26"/>
<path d="M184.3 103.4h1.9M187 103.4h1.6M189.4 103.4h1.8" fill="none" stroke="#000" stroke-width=".26"/>
<g fill="#f00">
<path d="M230.1 35.9l2.4-.5v.8z"/>
<path d="M243.3 35.4l2.4 .5-2.4 .3z"/>
<path d="M159.2 66.3l1 2.1-.7 .3z"/>
</g>
<path d="M160 68.4l4.2 12.5h17" fill="none" stroke="#f00" stroke-width=".26"/>
<path d="M53.6 112.6h.3v-.2h.3v-.3h.7v-.3v.3h.8v.3h.6v.5h.2v1l-.2 .3v.3h-.3v.2h-.3v.3h-1.5v-.3h-.3v-.2h-.3v-.6h-.2v-.7h.2zM54.2 113.7h1.3h-1.1M54.9 112.9v1.3M58.6 112.9h.3v-.3h.3v-.2h.2v-.3h1.6v.3h.3v.2h.3v.6h.2v.7h-.2v.6h-.3v.2h-.3v.3h-1.6v-.3h-.2v-.2h-.3v-.3h-.3zM60.2 112.9v1.3M60.8 113.7h-1.1h1.3M64.5 112.9h.2v-.3h.3v-.2h.3v-.3h1.6v.3h.2v.2h.3v.6h.2v.7h-.2v.6h-.3v.2h-.2v.3h-1.6v-.3h-.3v-.2h-.3v-.3h-.2zM65.5 113.7h1.1" fill="none" stroke="#000" stroke-width=".26"/>
<text font-size="5.6" x="238.3" y="185.1">可 正 欣 有 限 公 司</text>
<text font-size="4.5" x="240.4" y="191.5">TOP-UP INDUSTRY CORP.</text>
<g font-size="4.2">
<text x="169.5" y="105">4</text>
<text x="169.5" y="111.6">3</text>
<text x="169.5" y="118.2">2</text>
<text x="169.5" y="126.6">1</text>
<text x="210.8" y="185.9">鐘學峰</text>
<text x="171.1" y="186.2">鐘學峰</text>
<text x="190.9" y="186.2">余 倩</text>
</g>
<g font-size="3.4" fill="#f00">
<text x="67.4" y="22.1">MOUNTING SURFACE</text>
<text x="139.9" y="19.5">25.0</text>
<text x="104.7" y="29.5">2.9</text>
<text x="117.4" y="25.3">7.0</text>
<text x="147.8" y="24.5">(18.0)</text>
<text x="234.3" y="24.8">14.0</text>
<text x="47" y="32.7">4-0.8</text>
<text x="95.4" y="34.6" transform="rotate(-90 95.4 34.6)">0.3</text>
<text x="119" y="34.3">0.8</text>
<text x="131.9" y="30.3">(5.0)</text>
<text x="185.9" y="31.7">SW STROKE</text>
<text x="234.1" y="34.6">(8.2)</text>
<text x="234.3" y="30.3">12.4</text>
<text x="114.5" y="39.6">(SW02)</text>
<text x="164" y="37.2">7.3</text>
<text x="181.2" y="42.8">0.5</text>
<text x="184.1" y="59.7" transform="rotate(-90 184.1 59.7)">6.0</text>
<text x="190.7" y="59.7" transform="rotate(-90 190.7 59.7)">6.8</text>
<text x="94.4" y="63.9" transform="rotate(-90 94.4 63.9)">2.0±0.1</text>
<text x="213.7" y="63.1" transform="rotate(-90 213.7 63.1)">(10.2)</text>
<text x="265" y="62.1" transform="rotate(-90 265 62.1)">13.2</text>
<text x="164.5" y="80.1">18 TEETH</text>
<text x="228.5" y="82.5">A</text>
<text x="236.7" y="82.5">C</text>
<text x="244.7" y="82.5">B</text>
<text x="53.9" y="89.1">13.2</text>
<text x="95.4" y="88.5" transform="rotate(-90 95.4 88.5)">0.3</text>
<text x="105.2" y="84.8">2.8</text>
<text x="111.8" y="84.8">(SW01)</text>
<text x="235.4" y="87.5">5.0</text>
<text x="22.7" y="96">4-</text>
<text x="28.5" y="96">1.0</text>
<text x="55.2" y="95.2">6.0</text>
<text x="22.4" y="100.5">HOLES</text>
<text x="55.2" y="100.5">2.0</text>
<text x="34" y="117.7" transform="rotate(-90 34 117.7)">7.0</text>
<text x="80.1" y="116.1">2-2.0</text>
<text x="33.8" y="136.7" transform="rotate(-90 33.8 136.7)">7.5</text>
<text x="82.5" y="140.4" transform="rotate(-90 82.5 140.4)">2-2.1</text>
<text x="165" y="138.8">(SW02)CIRCUIT DIAGRAM</text>
<text x="48.6" y="148.9">A</text>
<text x="56.5" y="148.9">C</text>
<text x="64.2" y="148.9">B</text>
<text x="137.8" y="146.8">0.9</text>
<text x="55.2" y="153.4">5.0</text>
<text x="72.1" y="151.8">3-</text>
<text x="78.2" y="151.8">1.1</text>
<text x="108.7" y="153.4">DETAIL OF TERMINAL (5:1)</text>
<text x="72.1" y="156.3">HOLES</text>
</g>
<g font-size="3.4">
<text x="220.8" y="163.7">EC12PLGRSDVF-D-25K-24-32/07-6H</text>
<text x="221.2" y="169.8">EC12PSD-010</text>
</g>
<g font-size="3.2">
<text x="228.8" y="100.5">LED COLOR:</text>
<text x="112.1" y="164.5">CODE</text>
<text x="124" y="164.5">NO.</text>
<text x="194.1" y="163.2">MODLE NAME</text>
<text x="112.4" y="169.8">PATH :</text>
<text x="135.9" y="169.8">ENCODE/12mm/EC12P/SPEC</text>
<text x="194.1" y="169.5">DRAWING NO.</text>
</g>
<g font-size="3.2" fill="#f00">
<text x="35.9" y="162.4">P.W.B MOUNTING DETAIL</text>
<text x="35.9" y="166.3">(TOLERANCE ±0.1)</text>
<text x="36.2" y="170.3">VIEWED FROM MOUNTING SIDE</text>
<text x="35.9" y="174.3">(P.C.B) t=1.5mm</text>
</g>
<g font-size="2.9" fill="#f00">
<text x="185.9" y="40.1">+0</text>
<text x="186.7" y="42.5">-0.3</text>
<text x="33" y="93.6">+0.2</text>
<text x="33.5" y="96">-0</text>
<text x="49.1" y="111">4</text>
<text x="54.2" y="111">3</text>
<text x="59.4" y="111">2</text>
<text x="64.5" y="111">1</text>
<text x="88" y="113.9">+0.1</text>
<text x="88.8" y="116.3">-0</text>
<text x="79.6" y="133" transform="rotate(-90 79.6 133)">+0.1</text>
<text x="82.2" y="132.5" transform="rotate(-90 82.2 132.5)">-0</text>
<text x="82.7" y="149.4">+0.2</text>
<text x="143.1" y="146.2">±0.1</text>
<text x="83.3" y="151.8">-0</text>
</g>
<g font-size="2.9">
<text x="230.4" y="105.2">CODE</text>
<text x="232.5" y="111.8">BO</text>
<text x="232.5" y="121.4">GR</text>
<text x="232.5" y="130.9">BG</text>
<text x="12.3" y="194.9">5</text>
<text x="171.1" y="194.6">2009.4.27</text>
<text x="190.4" y="194.6">2009.4.27</text>
<text x="210" y="194.6">2009.4.27</text>
</g>
<g font-size="2.6">
<text x="244.4" y="105.5">COLOR</text>
<text x="261.6" y="105.5">TERMINAL</text>
<text x="244.7" y="109.7">BLUE</text>
<text x="263.4" y="110.2">1</text>
<text x="270.8" y="110">2</text>
<text x="244.7" y="119">GREEN</text>
<text x="244.7" y="114.5">ORANGE</text>
<text x="263.4" y="115">1</text>
<text x="263.4" y="119.5">1</text>
<text x="270.8" y="114.7">3</text>
<text x="270.8" y="119.5">2</text>
<text x="244.7" y="124">RED</text>
<text x="263.4" y="124.3">1</text>
<text x="270.8" y="124">3</text>
<text x="244.4" y="128.2">BLUE</text>
<text x="263.4" y="128.8">1</text>
<text x="270.8" y="128.5">2</text>
<text x="244.1" y="133">GREEN</text>
<text x="263.4" y="133.5">1</text>
<text x="270.8" y="133.3">3</text>
<text x="239.6" y="175.9">1 /1</text>
<text x="257.4" y="175.6">m/m</text>
<text x="282.5" y="175.9">G</text>
</g>
<g font-size="2.4">
<text x="118.2" y="175.6">TOLERANCES</text>
<text x="149.9" y="176.7">SIGNATURES</text>
<text x="151.3" y="174">APPROVED</text>
<text x="171.1" y="175.6">DRAWN BY</text>
<text x="189.1" y="175.6">CHECKED BY</text>
<text x="207.9" y="175.6">APPROVED BY</text>
<text x="228" y="175.6">SCALE</text>
<text x="248.4" y="175.6">UNIT</text>
<text x="266.6" y="175.6">VERSION</text>
<text x="82.5" y="180.4">Third Angle Projection</text>
<text x="112.4" y="185.1">10&lt; L</text>
<text x="113.2" y="180.6">L</text>
<text x="117.1" y="180.6">10</text>
<text x="120.6" y="185.1">100</text>
<text x="139.3" y="180.6">±0.3</text>
<text x="139.3" y="185.4">±0.5</text>
<text x="112.4" y="190.1">100&lt; L</text>
<text x="139.6" y="190.1">±0.8</text>
<text x="17.4" y="194.9">2009.4.27</text>
<text x="42.4" y="194.6">重出圖面</text>
<text x="110.5" y="194.4">angular dimension</text>
<text x="139.6" y="194.6">±5°</text>
</g>
<g font-size="1.6">
<text x="32.5" y="195.4">xuefeng</text>
<text x="33" y="193.3">Zhong</text>
</g>
</svg>
